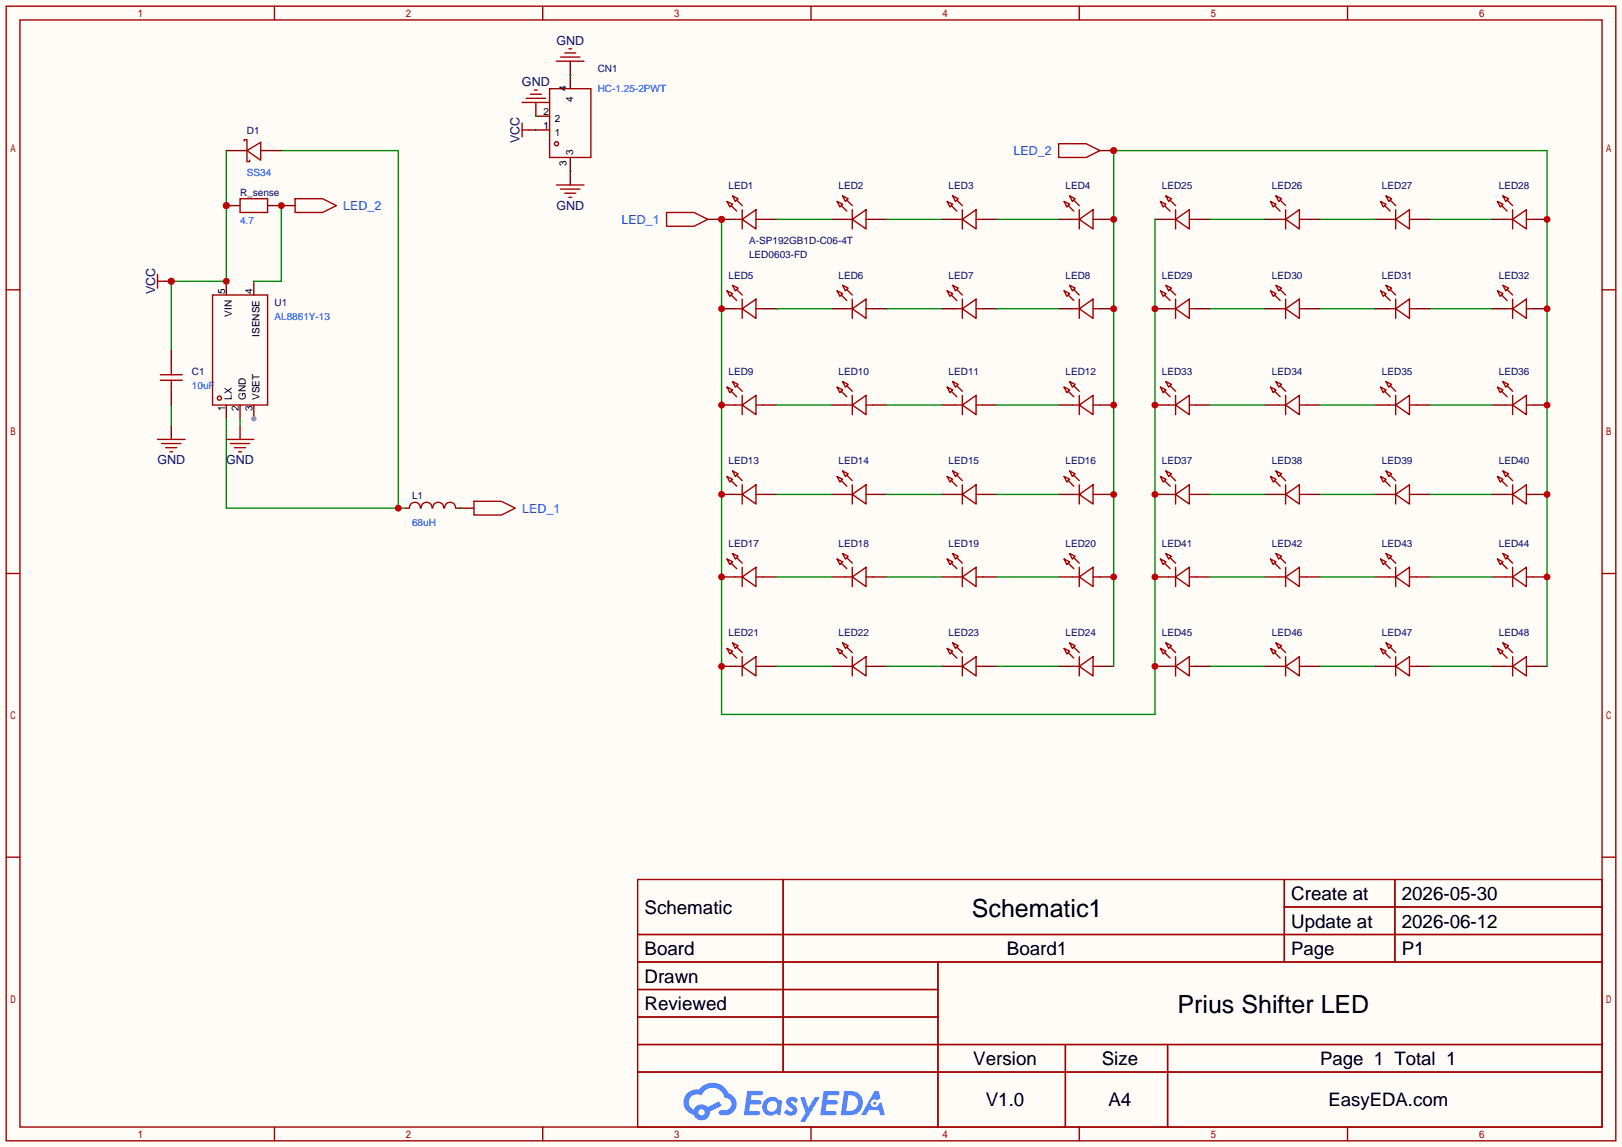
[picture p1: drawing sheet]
<svg xmlns="http://www.w3.org/2000/svg" width="299mm" height="212mm" viewBox="0 0 299 212" stroke-linecap="round" stroke-linejoin="round" font-family="sans-serif">
<path d="M0 0h299.5v211.8h-299.5z" fill="#fffcf7"/>
<g fill="none" stroke="#a10000" stroke-width=".25">
<path d="M1.1 1.1h297.2v209.6h-297.2zM3.7 3.7h292.1v204.5h-292.1zM50.7 1.1v2.6M100.2 1.1v2.6M149.7 1.1v2.6M199.3 1.1v2.6M248.8 1.1v2.6M1.1 53.5h2.6M295.8 53.5h2.5M1.1 105.9h2.6M295.8 105.9h2.5M1.1 158.3h2.6"/>
<path d="M295.8 158.3h2.5M117.7 162.4h178.1v45.8h-178.1zM117.7 172.6h178.1M117.7 177.7h178.1M144.6 162.4v35.6M173.2 177.7v30.5M237.1 162.4v15.3M237.1 167.5h58.7M257.5 162.4v15.3M117.7 182.8h55.5M117.7 192.9h178.1M117.7 187.8h55.5"/>
<path d="M117.7 198h178.1M196.7 192.9v15.3M215.6 192.9v15.3M50.7 208.2v2.5M100.2 208.2v2.5M149.7 208.2v2.5M199.3 208.2v2.5M248.8 208.2v2.5"/>
</g>
<g fill="#5487ff">
<path d="M145.5 202.8a1.3 1.3 0 0 1 1.8 .3l-.4 .6a.54 .54 0 0 0-.9-.2l.1 .2a1.58 1.58 0 0 1 1.1 1.6 1.43 1.43 0 0 1-2.5 .1l.5-.6a.64 .64 0 0 0 .5 .5 .64 .64 0 0 0 .7-.3l-.2-.2a1.6 1.6 0 0 1-1-1.6z"/>
<path d="M147.7 202.7h.9l.7 1.9 1.1-1.9h.9l-2.7 4.5h-.9l1-1.7z"/>
<path d="M138 201.5h1.6a1.31 1.31 0 0 1 1.2 .2 .4 .4 0 0 1-.3 .6h-1.8l-.1 .9h1.6a.4 .4 0 0 1 .4 .4 .4 .4 0 0 1-.4 .4h-1.7l-.2 1.2h.8a1.23 1.23 0 0 1 1.2 .2 .39 .39 0 0 1-.3 .6h-2.7z"/>
<path d="M152.1 201.5h1.6a1.32 1.32 0 0 1 1.3 .2 .39 .39 0 0 1-.4 .6h-1.7l-.2 .9h1.7a.4 .4 0 0 1 .3 .4 .4 .4 0 0 1-.4 .4h-1.7l-.2 1.2h.8a1.23 1.23 0 0 1 1.2 .2 .39 .39 0 0 1-.3 .6h-2.7z"/>
<path d="M161.5 201.5h.7l.4 1.3-.7 .4a.75 .75 0 0 0-1.1 .3 .75 .75 0 0 0 .5 1 .75 .75 0 0 0 .9-.6l.6-.3 .6 2.4h-.9l-.2-1h-1.9l-.5 1h-.9z"/>
<path d="M155.9 201.5l-.7 4.5h1.5a2.27 2.27 0 0 0 2.6-2.3 2.27 2.27 0 0 0-2.7-2.2zM156.6 202.3a1.5 1.5 0 0 1 1.8 1.5 1.5 1.5 0 0 1-1.9 1.4h-.3z"/>
<path d="M141.3 203.1a1.62 1.62 0 0 0-.4 2.1 1.62 1.62 0 0 0 2 .7l.4-.3 .3 .3 .5 .1 .3-2.5-.2-.3h-.4a1.58 1.58 0 0 0-2.5-.1zM141.9 203.6a.99 .99 0 0 1 1.6 .3 .99 .99 0 0 1-.9 1.4 .94 .94 0 0 1-1-.5 .94 .94 0 0 1 .3-1.2z"/>
<path d="M126.9 201.9a2.37 2.37 0 0 0 1.2 4 1.54 1.54 0 0 0 1.7 1 1.54 1.54 0 0 0 1.3-1.6l2.1-1.1-.5-.8-2 1.1a1.57 1.57 0 0 0-2.6 .4 1.5 1.5 0 0 1-.8-2.1 1.5 1.5 0 0 1 2.2-.5 2.23 2.23 0 0 1 2.3-1.4 2.23 2.23 0 0 1 2 1.8 1.16 1.16 0 0 1 1.2 1.1 1.16 1.16 0 0 1-1 1.3h-.7a.47 .47 0 0 0-.6 .3 .47 .47 0 0 0 .4 .6 2.23 2.23 0 0 0 2.3-.7 2.23 2.23 0 0 0 .4-2.3 2.16 2.16 0 0 0-1.3-1.1 3.2 3.2 0 0 0-5.4-.7l-1.2 .1zM129 205.4a.58 .58 0 0 1 1.1 0 .58 .58 0 0 1-1.1 0z"/>
<circle cx="161.5" cy="203.8" r=".28"/>
</g>
<g fill="none" stroke="#a10000" stroke-width=".25">
<path d="M134.2 37.2l1.1 .5-.6 .5zM135 38l1 1M135.3 36.2l1 .5-.5 .5zM136 37l1 1M137 38.7v3.6M154.6 37.2l1 .5-.5 .5zM155.3 38l1 1M155.6 36.2l1 .5-.5 .5zM156.3 37l1.1 1M157.4 38.7v3.6M174.9 37.2l1 .5-.5 .5zM175.6 38l1.1 1"/>
<path d="M175.9 36.2l1 .5-.5 .5zM176.7 37l1 1M177.7 38.7v3.6M196.5 37.2l1 .5-.5 .5zM197.2 38l1 1M197.5 36.2l1 .5-.5 .5zM198.2 37l1.1 1M199.3 38.7v3.6M214.2 37.2l1.1 .5-.5 .5zM215 38l1 1M215.3 36.2l1 .5-.5 .5zM216 37l1 1"/>
<path d="M217 38.7v3.6M234.6 37.2l1 .5-.5 .5zM235.3 38l1 1M235.6 36.2l1 .5-.5 .5zM236.3 37l1.1 1M237.4 38.7v3.6M254.9 37.2l1 .5-.5 .5zM255.7 38l1 1M255.9 36.2l1 .5-.5 .5zM256.7 37l1 1M257.7 38.7v3.6M276.5 37.2l1 .5-.5 .5z"/>
<path d="M277.2 38l1.1 1M277.5 36.2l1 .5-.5 .5zM278.3 37l1 1M279.3 38.7v3.6M134.2 53.7l1.1 .5-.6 .5zM135 54.5l1 1M135.3 52.7l1 .5-.5 .5zM135.8 40.5h1.2M135.8 57h1.2M136 53.5l1 1M137 40.5l2.6-1.8v3.6zM137 57l2.6-1.8v3.6z"/>
<path d="M137 55.2v3.6M139.6 40.5h1.2M139.6 57h1.2M154.6 53.7l1 .5-.5 .5zM155.3 54.5l1 1M155.6 52.7l1 .5-.5 .5zM156.1 40.5h1.3M156.1 57h1.3M156.3 53.5l1.1 1M157.4 40.5l2.5-1.8v3.6zM157.4 57l2.5-1.8v3.6zM157.4 55.2v3.6"/>
<path d="M159.9 40.5h1.3M159.9 57h1.3M174.9 53.7l1 .5-.5 .5zM175.6 54.5l1.1 1M175.9 52.7l1 .5-.5 .5zM176.4 40.5h1.3M176.4 57h1.3M176.7 53.5l1 1M177.7 40.5l2.5-1.8v3.6zM177.7 57l2.5-1.8v3.6zM177.7 55.2v3.6M180.2 40.5h1.3"/>
<path d="M180.2 57h1.3M196.5 53.7l1 .5-.5 .5zM197.2 54.5l1 1M197.5 52.7l1 .5-.5 .5zM198 40.5h1.3M198 57h1.3M198.2 53.5l1.1 1M199.3 40.5l2.5-1.8v3.6zM199.3 57l2.5-1.8v3.6zM199.3 55.2v3.6M201.8 40.5h1.3M201.8 57h1.3"/>
<path d="M214.2 53.7l1.1 .5-.5 .5zM215 54.5l1 1M215.3 52.7l1 .5-.5 .5zM215.8 40.5h1.2M215.8 57h1.2M216 53.5l1 1M217 40.5l2.6-1.8v3.6zM217 57l2.6-1.8v3.6zM217 55.2v3.6M219.6 40.5h1.3M219.6 57h1.3M234.6 53.7l1 .5-.5 .5z"/>
<path d="M235.3 54.5l1 1M235.6 52.7l1 .5-.5 .5zM236.1 40.5h1.3M236.1 57h1.3M236.3 53.5l1.1 1M237.4 40.5l2.5-1.8v3.6zM237.4 57l2.5-1.8v3.6zM237.4 55.2v3.6M239.9 40.5h1.3M239.9 57h1.3M254.9 53.7l1 .5-.5 .5zM255.7 54.5l1 1"/>
<path d="M255.9 52.7l1 .5-.5 .5zM256.4 40.5h1.3M256.4 57h1.3M256.7 53.5l1 1M257.7 40.5l2.5-1.8v3.6zM257.7 57l2.5-1.8v3.6zM257.7 55.2v3.6M260.2 40.5h1.3M260.2 57h1.3M276.5 53.7l1 .5-.5 .5zM277.2 54.5l1.1 1M277.5 52.7l1 .5-.5 .5z"/>
<path d="M278 40.5h1.3M278 57h1.3M278.3 53.5l1 1M279.3 40.5l2.5-1.8v3.6zM279.3 57l2.5-1.8v3.6zM279.3 55.2v3.6M281.8 40.5h1.3M281.8 57h1.3M134.2 71.5l1.1 .5-.6 .5zM135 72.3l1 1M135.3 70.5l1 .5-.5 .5zM135.8 74.8h1.2"/>
<path d="M136 71.2l1 1.1M137 74.8l2.6-1.8v3.6zM137 73v3.6M139.6 74.8h1.2M154.6 71.5l1 .5-.5 .5zM155.3 72.3l1 1M155.6 70.5l1 .5-.5 .5zM156.1 74.8h1.3M156.3 71.2l1.1 1.1M157.4 74.8l2.5-1.8v3.6zM157.4 73v3.6M159.9 74.8h1.3"/>
<path d="M174.9 71.5l1 .5-.5 .5zM175.6 72.3l1.1 1M175.9 70.5l1 .5-.5 .5zM176.4 74.8h1.3M176.7 71.2l1 1.1M177.7 74.8l2.5-1.8v3.6zM177.7 73v3.6M180.2 74.8h1.3M196.5 71.5l1 .5-.5 .5zM197.2 72.3l1 1M197.5 70.5l1 .5-.5 .5zM198 74.8h1.3"/>
<path d="M198.2 71.2l1.1 1.1M199.3 74.8l2.5-1.8v3.6zM199.3 73v3.6M201.8 74.8h1.3M214.2 71.5l1.1 .5-.5 .5zM215 72.3l1 1M215.3 70.5l1 .5-.5 .5zM215.8 74.8h1.2M216 71.2l1 1.1M217 74.8l2.6-1.8v3.6zM217 73v3.6M219.6 74.8h1.3"/>
<path d="M234.6 71.5l1 .5-.5 .5zM235.3 72.3l1 1M235.6 70.5l1 .5-.5 .5zM236.1 74.8h1.3M236.3 71.2l1.1 1.1M237.4 74.8l2.5-1.8v3.6zM237.4 73v3.6M239.9 74.8h1.3M254.9 71.5l1 .5-.5 .5zM255.7 72.3l1 1M255.9 70.5l1 .5-.5 .5zM256.4 74.8h1.3"/>
<path d="M256.7 71.2l1 1.1M257.7 74.8l2.5-1.8v3.6zM257.7 73v3.6M260.2 74.8h1.3M276.5 71.5l1 .5-.5 .5zM277.2 72.3l1.1 1M277.5 70.5l1 .5-.5 .5zM278 74.8h1.3M278.3 71.2l1 1.1M279.3 74.8l2.5-1.8v3.6zM279.3 73v3.6M281.8 74.8h1.3"/>
<path d="M134.2 88l1.1 .5-.6 .5zM135 88.8l1 1M135.3 87l1 .5-.5 .5zM135.8 91.3h1.2M136 87.8l1 1M137 91.3l2.6-1.8v3.6zM137 89.5v3.6M139.6 91.3h1.2M154.6 88l1 .5-.5 .5zM155.3 88.8l1 1M155.6 87l1 .5-.5 .5zM156.1 91.3h1.3"/>
<path d="M156.3 87.8l1.1 1M157.4 91.3l2.5-1.8v3.6zM157.4 89.5v3.6M159.9 91.3h1.3M174.9 88l1 .5-.5 .5zM175.6 88.8l1.1 1M175.9 87l1 .5-.5 .5zM176.4 91.3h1.3M176.7 87.8l1 1M177.7 91.3l2.5-1.8v3.6zM177.7 89.5v3.6M180.2 91.3h1.3"/>
<path d="M196.5 88l1 .5-.5 .5zM197.2 88.8l1 1M197.5 87l1 .5-.5 .5zM198 91.3h1.3M198.2 87.8l1.1 1M199.3 91.3l2.5-1.8v3.6zM199.3 89.5v3.6M201.8 91.3h1.3M214.2 88l1.1 .5-.5 .5zM215 88.8l1 1M215.3 87l1 .5-.5 .5zM215.8 91.3h1.2"/>
<path d="M216 87.8l1 1M217 91.3l2.6-1.8v3.6zM217 89.5v3.6M219.6 91.3h1.3M234.6 88l1 .5-.5 .5zM235.3 88.8l1 1M235.6 87l1 .5-.5 .5zM236.1 91.3h1.3M236.3 87.8l1.1 1M237.4 91.3l2.5-1.8v3.6zM237.4 89.5v3.6M239.9 91.3h1.3"/>
<path d="M254.9 88l1 .5-.5 .5zM255.7 88.8l1 1M255.9 87l1 .5-.5 .5zM256.4 91.3h1.3M256.7 87.8l1 1M257.7 91.3l2.5-1.8v3.6zM257.7 89.5v3.6M260.2 91.3h1.3M276.5 88l1 .5-.5 .5zM277.2 88.8l1.1 1M277.5 87l1 .5-.5 .5zM278 91.3h1.3"/>
<path d="M278.3 87.8l1 1M279.3 91.3l2.5-1.8v3.6zM279.3 89.5v3.6M281.8 91.3h1.3M134.2 103.3l1.1 .5-.6 .5zM134.2 119.8l1.1 .5-.6 .5zM135 104l1 1M135.3 102.2l1 .5-.5 .6zM135.3 118.7l1 .6-.5 .5zM135.8 106.6h1.2M136 103l1 1M136 119.5l1 1"/>
<path d="M137 106.6l2.6-1.8v3.5zM137 104.8v3.5M139.6 106.6h1.2M154.6 103.3l1 .5-.5 .5zM154.6 119.8l1 .5-.5 .5zM155.3 104l1 1M155.6 102.2l1 .5-.5 .6zM155.6 118.7l1 .6-.5 .5zM156.1 106.6h1.3M156.3 103l1.1 1M156.3 119.5l1.1 1M157.4 106.6l2.5-1.8v3.5z"/>
<path d="M157.4 104.8v3.5M159.9 106.6h1.3M174.9 103.3l1 .5-.5 .5zM174.9 119.8l1 .5-.5 .5zM175.6 104l1.1 1M175.9 102.2l1 .5-.5 .6zM175.9 118.7l1 .6-.5 .5zM176.4 106.6h1.3M176.7 103l1 1M176.7 119.5l1 1M177.7 106.6l2.5-1.8v3.5zM177.7 104.8v3.5"/>
<path d="M180.2 106.6h1.3M196.5 103.3l1 .5-.5 .5zM196.5 119.8l1 .5-.5 .5zM197.2 104l1 1M197.5 102.2l1 .5-.5 .6zM197.5 118.7l1 .6-.5 .5zM198 106.6h1.3M198.2 103l1.1 1M198.2 119.5l1.1 1M199.3 106.6l2.5-1.8v3.5zM199.3 104.8v3.5M201.8 106.6h1.3"/>
<path d="M214.2 103.3l1.1 .5-.5 .5zM214.2 119.8l1.1 .5-.5 .5zM215 104l1 1M215.3 102.2l1 .5-.5 .6zM215.3 118.7l1 .6-.5 .5zM215.8 106.6h1.2M216 103l1 1M216 119.5l1 1M217 106.6l2.6-1.8v3.5zM217 104.8v3.5M219.6 106.6h1.3M234.6 103.3l1 .5-.5 .5z"/>
<path d="M234.6 119.8l1 .5-.5 .5zM235.3 104l1 1M235.6 102.2l1 .5-.5 .6zM235.6 118.7l1 .6-.5 .5zM236.1 106.6h1.3M236.3 103l1.1 1M236.3 119.5l1.1 1M237.4 106.6l2.5-1.8v3.5zM237.4 104.8v3.5M239.9 106.6h1.3M254.9 103.3l1 .5-.5 .5zM254.9 119.8l1 .5-.5 .5z"/>
<path d="M255.7 104l1 1M255.9 102.2l1 .5-.5 .6zM255.9 118.7l1 .6-.5 .5zM256.4 106.6h1.3M256.7 103l1 1M256.7 119.5l1 1M257.7 106.6l2.5-1.8v3.5zM257.7 104.8v3.5M260.2 106.6h1.3M276.5 103.3l1 .5-.5 .5zM276.5 119.8l1 .5-.5 .5zM277.2 104l1.1 1"/>
<path d="M277.5 102.2l1 .5-.5 .6zM277.5 118.7l1 .6-.5 .5zM278 106.6h1.3M278.3 103l1 1M278.3 119.5l1 1M279.3 106.6l2.5-1.8v3.5zM279.3 104.8v3.5M281.8 106.6h1.3M135 120.5l1 1M135.8 123.1h1.2M137 123.1l2.6-1.8v3.5zM137 121.3v3.5"/>
<path d="M139.6 123.1h1.2M155.3 120.5l1 1M156.1 123.1h1.3M157.4 123.1l2.5-1.8v3.5zM157.4 121.3v3.5M159.9 123.1h1.3M175.6 120.5l1.1 1M176.4 123.1h1.3M177.7 123.1l2.5-1.8v3.5zM177.7 121.3v3.5M180.2 123.1h1.3M197.2 120.5l1 1"/>
<path d="M198 123.1h1.3M199.3 123.1l2.5-1.8v3.5zM199.3 121.3v3.5M201.8 123.1h1.3M215 120.5l1 1M215.8 123.1h1.2M217 123.1l2.6-1.8v3.5zM217 121.3v3.5M219.6 123.1h1.3M235.3 120.5l1 1M236.1 123.1h1.3M237.4 123.1l2.5-1.8v3.5z"/>
<path d="M237.4 121.3v3.5M239.9 123.1h1.3M255.7 120.5l1 1M256.4 123.1h1.3M257.7 123.1l2.5-1.8v3.5zM257.7 121.3v3.5M260.2 123.1h1.3M277.2 120.5l1.1 1M278 123.1h1.3M279.3 123.1l2.5-1.8v3.5zM279.3 121.3v3.5M281.8 123.1h1.3"/>
</g>
<g fill="none" stroke="#870000" stroke-width=".25">
<path d="M133.2 40.5h2.6M133.2 57h2.6M140.8 40.5h2.6M140.8 57h2.6M153.5 40.5h2.6M153.5 57h2.6M161.2 40.5h2.5M161.2 57h2.5M173.9 40.5h2.5M173.9 57h2.5M181.5 40.5h2.5M181.5 57h2.5"/>
<path d="M195.5 40.5h2.5M195.5 57h2.5M203.1 40.5h2.5M203.1 57h2.5M213.2 40.5h2.6M213.2 57h2.6M220.9 40.5h2.5M220.9 57h2.5M233.6 40.5h2.5M233.6 57h2.5M241.2 40.5h2.5M241.2 57h2.5"/>
<path d="M253.9 40.5h2.5M253.9 57h2.5M261.5 40.5h2.5M261.5 57h2.5M275.5 40.5h2.5M275.5 57h2.5M283.1 40.5h2.5M283.1 57h2.5M133.2 74.8h2.6M140.8 74.8h2.6M153.5 74.8h2.6M161.2 74.8h2.5"/>
<path d="M173.9 74.8h2.5M181.5 74.8h2.5M195.5 74.8h2.5M203.1 74.8h2.5M213.2 74.8h2.6M220.9 74.8h2.5M233.6 74.8h2.5M241.2 74.8h2.5M253.9 74.8h2.5M261.5 74.8h2.5M275.5 74.8h2.5M283.1 74.8h2.5"/>
<path d="M133.2 91.3h2.6M140.8 91.3h2.6M153.5 91.3h2.6M161.2 91.3h2.5M173.9 91.3h2.5M181.5 91.3h2.5M195.5 91.3h2.5M203.1 91.3h2.5M213.2 91.3h2.6M220.9 91.3h2.5M233.6 91.3h2.5M241.2 91.3h2.5"/>
<path d="M253.9 91.3h2.5M261.5 91.3h2.5M275.5 91.3h2.5M283.1 91.3h2.5M133.2 106.6h2.6M140.8 106.6h2.6M153.5 106.6h2.6M161.2 106.6h2.5M173.9 106.6h2.5M181.5 106.6h2.5M195.5 106.6h2.5M203.1 106.6h2.5"/>
<path d="M213.2 106.6h2.6M220.9 106.6h2.5M233.6 106.6h2.5M241.2 106.6h2.5M253.9 106.6h2.5M261.5 106.6h2.5M275.5 106.6h2.5M283.1 106.6h2.5M133.2 123.1h2.6M140.8 123.1h2.6M153.5 123.1h2.6M161.2 123.1h2.5"/>
<path d="M173.9 123.1h2.5M181.5 123.1h2.5M195.5 123.1h2.5M203.1 123.1h2.5M213.2 123.1h2.6M220.9 123.1h2.5M233.6 123.1h2.5M241.2 123.1h2.5M253.9 123.1h2.5M261.5 123.1h2.5M275.5 123.1h2.5M283.1 123.1h2.5"/>
</g>
<g fill="none" stroke="#008700" stroke-width=".25">
<path d="M133.2 40.5v91.5h80v-91.5M143.4 40.5h10.1M143.4 57h10.1M163.7 40.5h10.2M163.7 57h10.2M184 40.5h11.5M184 57h11.5M223.4 40.5h10.2M223.4 57h10.2M243.7 40.5h10.2M243.7 57h10.2M264 40.5h11.5"/>
<path d="M264 57h11.5M143.4 74.8h10.1M163.7 74.8h10.2M184 74.8h11.5M223.4 74.8h10.2M243.7 74.8h10.2M264 74.8h11.5M143.4 91.3h10.1M163.7 91.3h10.2M184 91.3h11.5M223.4 91.3h10.2M243.7 91.3h10.2"/>
<path d="M264 91.3h11.5M143.4 106.6h10.1M163.7 106.6h10.2M184 106.6h11.5M223.4 106.6h10.2M243.7 106.6h10.2M264 106.6h11.5M143.4 123.1h10.1M163.7 123.1h10.2M184 123.1h11.5M223.4 123.1h10.2M243.7 123.1h10.2"/>
<path d="M264 123.1h11.5"/>
</g>
<g fill="#c00">
<circle cx="213.2" cy="57" r=".63"/>
<circle cx="213.2" cy="74.8" r=".63"/>
<circle cx="213.2" cy="91.3" r=".63"/>
<circle cx="213.2" cy="106.6" r=".63"/>
<circle cx="213.2" cy="123.1" r=".63"/>
<circle cx="133.2" cy="123.1" r=".63"/>
<circle cx="133.2" cy="106.6" r=".63"/>
<circle cx="133.2" cy="91.3" r=".63"/>
<circle cx="133.2" cy="74.8" r=".63"/>
<circle cx="133.2" cy="57" r=".63"/>
<circle cx="133.2" cy="40.5" r=".63"/>
</g>
<path d="M205.6 123.1v-95.3h80v95.3" fill="none" stroke="#008700" stroke-width=".25"/>
<g fill="#c00">
<circle cx="285.6" cy="40.5" r=".63"/>
<circle cx="285.6" cy="57" r=".63"/>
<circle cx="285.6" cy="74.8" r=".63"/>
<circle cx="285.6" cy="91.3" r=".63"/>
<circle cx="285.6" cy="106.6" r=".63"/>
<circle cx="205.6" cy="27.8" r=".63"/>
<circle cx="205.6" cy="40.5" r=".63"/>
<circle cx="205.6" cy="57" r=".63"/>
<circle cx="205.6" cy="74.8" r=".63"/>
<circle cx="205.6" cy="91.3" r=".63"/>
<circle cx="205.6" cy="106.6" r=".63"/>
</g>
<g fill="none" stroke="#a10000" stroke-width=".25">
<path d="M39.2 54.5h10.2v20.3h-10.2z"/>
<circle cx="40.5" cy="73.5" r=".38"/>
</g>
<path d="M41.8 74.8v2.5M44.3 74.8v2.5M46.9 74.8v2.5" fill="none" stroke="#870000" stroke-width=".25"/>
<circle cx="46.9" cy="77.3" r=".51" fill="#999"/>
<path d="M41.8 51.9v2.6M46.9 51.9v2.6" fill="none" stroke="#870000" stroke-width=".25"/>
<path d="M51.9 38v13.9h-5M51.9 27.8h21.6v66.1M41.8 77.3v16.6h33" fill="none" stroke="#008700" stroke-width=".25"/>
<circle cx="73.5" cy="93.9" r=".63" fill="#c00"/>
<path d="M41.8 27.8v24.1h-10.2v12.7" fill="none" stroke="#008700" stroke-width=".25"/>
<g fill="#c00">
<circle cx="31.6" cy="51.9" r=".63"/>
<circle cx="41.8" cy="51.9" r=".63"/>
<circle cx="41.8" cy="38" r=".63"/>
</g>
<path d="M30.4 51.9h1.2M31.6 78.6v2.6M44.3 78.6v2.6" fill="none" stroke="#870000" stroke-width=".25"/>
<path d="M29.1 81.2h5.1M29.8 81.9h3.6M30.6 82.7h2M31.4 83.4h.5M41.8 81.2h5.1M42.5 81.9h3.6M43.3 82.7h2M44.1 83.4h.5" fill="none" stroke="#a10000" stroke-width=".25"/>
<path d="M31.6 74.8v3.8M44.3 77.3v1.3" fill="none" stroke="#008700" stroke-width=".25"/>
<circle cx="31.6" cy="51.9" r=".63" fill="#c00"/>
<path d="M54.5 36.7h5.1l2.5 1.3-2.5 1.2h-5.1zM29.1 50.7v2.5M29.1 51.9h1.3M87.5 92.6h5.1l2.5 1.3-2.5 1.2h-5.1z" fill="none" stroke="#a10000" stroke-width=".25"/>
<path d="M51.9 38h2.6M203.1 27.8h2.5M85 93.9h2.5" fill="none" stroke="#870000" stroke-width=".25"/>
<circle cx="205.6" cy="27.8" r=".63" fill="#c00"/>
<path d="M195.5 26.5h5l2.6 1.3-2.6 1.3h-5z" fill="none" stroke="#a10000" stroke-width=".25"/>
<path d="M130.7 40.5h2.5" fill="none" stroke="#870000" stroke-width=".25"/>
<circle cx="133.2" cy="40.5" r=".63" fill="#c00"/>
<g fill="none" stroke="#a10000" stroke-width=".25">
<path d="M96.4 18.9h5.1M97.2 18.2h3.5M97.9 17.4h2M98.7 16.6h.5M101.5 16.4h7.6v12.7h-7.6zM102.7 11.3h5.1M103.5 10.5h3.6M104.3 9.8h2M105 9h.5M44.3 36.7h5.1v2.5h-5.1zM45.1 26v-.2h.5v4h.5v-.2M45.6 27.8l2.5-1.5v3.3z"/>
<path d="M96.4 22.7v2.6M96.4 24h1.3M102.7 34.2h5.1M103.5 34.9h3.6M104.3 35.7h2M105 36.4h.5M123.1 39.2h5l2.6 1.3-2.6 1.3h-5zM29.6 70.2h4.1M29.6 69.2h4.1M31.6 67.2v2M31.6 70.2v2.1M75.6 93.8a1.01 1.01 0 0 1 1-1 1.01 1.01 0 0 1 1 1"/>
<path d="M77.7 93.8a1.01 1.01 0 0 1 1.1-1 1.01 1.01 0 0 1 1 1M79.9 93.8a1.01 1.01 0 0 1 1-1 1.01 1.01 0 0 1 1 1M82.1 93.8a1.01 1.01 0 0 1 1-1 1.01 1.01 0 0 1 1 1"/>
<circle cx="102.7" cy="26.5" r=".38"/>
</g>
<path d="M98.9 18.9v2.6h2.6M105.3 11.3v5.1M41.8 27.8h3.8M48.1 27.8h3.8M49.4 38h2.5M97.7 24h3.8M105.3 29.1v5.1M31.6 64.6v2.6M31.6 72.3v2.5M74.8 93.9h.8M84.2 93.9h.8" fill="none" stroke="#870000" stroke-width=".25"/>
<path d="M105.3 13.8h.1M98.9 24h.1M98.9 21.5h.1M105.3 31.6h.1M85 93.9h.1" fill="none" stroke="#008700" stroke-width=".25"/>
<circle cx="51.9" cy="38" r=".63" fill="#c00"/>
<path d="M41.8 38h2.5" fill="none" stroke="#870000" stroke-width=".25"/>
<circle cx="41.8" cy="38" r=".63" fill="#c00"/>
<g font-size="4.6">
<text x="179.4" y="169.4">Schematic1</text>
<text x="217.4" y="187.1">Prius Shifter LED</text>
</g>
<g font-size="3.5">
<text x="238.4" y="166.2">Create at</text>
<text x="258.8" y="166.2">2026-05-30</text>
<text x="119" y="168.8">Schematic</text>
<text x="238.4" y="171.3">Update at</text>
<text x="258.8" y="171.3">2026-06-12</text>
<text x="119" y="176.4">Board</text>
<text x="185.9" y="176.4">Board1</text>
<text x="258.8" y="176.4">P1</text>
<text x="119" y="181.5">Drawn</text>
<text x="119" y="186.6">Reviewed</text>
<text x="179.7" y="196.7">Version</text>
<text x="203.4" y="196.7">Size</text>
<text x="182" y="204.3">V1.0</text>
<text x="204.7" y="204.3">A4</text>
</g>
<g font-size="3.4">
<text x="238.4" y="176.4">Page</text>
<text x="243.7" y="196.7">Page 1 Total 1</text>
<text x="245.3" y="204.3">EasyEDA.com</text>
</g>
<g font-size="2.3" fill="#000080">
<text x="102.7" y="8.3">GND</text>
<text x="96.4" y="15.9">GND</text>
<text x="95.9" y="26.4" transform="rotate(-90 95.9 26.4)">VCC</text>
<text x="102.7" y="38.8">GND</text>
<text x="28.6" y="54.4" transform="rotate(-90 28.6 54.4)">VCC</text>
<text x="29.1" y="85.8">GND</text>
<text x="41.8" y="85.8">GND</text>
</g>
<g font-size="2.3" fill="#00f">
<text x="187.1" y="28.6">LED_2</text>
<text x="63.4" y="38.8">LED_2</text>
<text x="114.7" y="41.3">LED_1</text>
<text x="96.4" y="94.7">LED_1</text>
</g>
<g font-size="1.8">
<text x="104.6" y="16.7" transform="rotate(-90 104.6 16.7)">4</text>
<text x="100.3" y="23.8">1</text>
<text x="100.3" y="21.2">2</text>
<text x="102.4" y="22.5">2</text>
<text x="105.8" y="18.8" transform="rotate(-90 105.8 18.8)">4</text>
<text x="102.4" y="25">1</text>
<text x="105.8" y="28.6" transform="rotate(-90 105.8 28.6)">3</text>
<text x="104.6" y="30.7" transform="rotate(-90 104.6 30.7)">3</text>
<text x="41.6" y="54.4" transform="rotate(-90 41.6 54.4)">5</text>
<text x="42.8" y="58.5" transform="rotate(-90 42.8 58.5)">VIN</text>
<text x="46.6" y="54.4" transform="rotate(-90 46.6 54.4)">4</text>
<text x="47.9" y="62.2" transform="rotate(-90 47.9 62.2)">ISENSE</text>
<text x="41.6" y="76" transform="rotate(-90 41.6 76)">1</text>
<text x="42.8" y="73.9" transform="rotate(-90 42.8 73.9)">LX</text>
<text x="44.1" y="76" transform="rotate(-90 44.1 76)">2</text>
<text x="45.4" y="73.9" transform="rotate(-90 45.4 73.9)">GND</text>
<text x="46.6" y="76" transform="rotate(-90 46.6 76)">3</text>
<text x="47.9" y="73.9" transform="rotate(-90 47.9 73.9)">VSET</text>
</g>
<g font-size="1.8" fill="#000080">
<text x="110.4" y="13.4">CN1</text>
<text x="45.6" y="24.8">D1</text>
<text x="134.5" y="35">LED1</text>
<text x="154.8" y="35">LED2</text>
<text x="175.1" y="35">LED3</text>
<text x="196.7" y="35">LED4</text>
<text x="214.5" y="35">LED25</text>
<text x="234.8" y="35">LED26</text>
<text x="255.1" y="35">LED27</text>
<text x="276.7" y="35">LED28</text>
<text x="44.3" y="36.2">R_sense</text>
<text x="138.3" y="47.7">LED0603-FD</text>
<text x="138.3" y="45.1">A-SP192GB1D-C06-4T</text>
<text x="134.5" y="51.5">LED5</text>
<text x="154.8" y="51.5">LED6</text>
<text x="175.1" y="51.5">LED7</text>
<text x="196.7" y="51.5">LED8</text>
<text x="214.5" y="51.5">LED29</text>
<text x="234.8" y="51.5">LED30</text>
<text x="255.1" y="51.5">LED31</text>
<text x="276.7" y="51.5">LED32</text>
<text x="50.7" y="56.6">U1</text>
<text x="35.4" y="69.3">C1</text>
<text x="134.5" y="69.3">LED9</text>
<text x="154.8" y="69.3">LED10</text>
<text x="175.1" y="69.3">LED11</text>
<text x="196.7" y="69.3">LED12</text>
<text x="214.5" y="69.3">LED33</text>
<text x="234.8" y="69.3">LED34</text>
<text x="255.1" y="69.3">LED35</text>
<text x="276.7" y="69.3">LED36</text>
<text x="134.5" y="85.8">LED13</text>
<text x="154.8" y="85.8">LED14</text>
<text x="175.1" y="85.8">LED15</text>
<text x="196.7" y="85.8">LED16</text>
<text x="214.5" y="85.8">LED37</text>
<text x="234.8" y="85.8">LED38</text>
<text x="255.1" y="85.8">LED39</text>
<text x="276.7" y="85.8">LED40</text>
<text x="76.1" y="92.1">L1</text>
<text x="134.5" y="101">LED17</text>
<text x="154.8" y="101">LED18</text>
<text x="175.1" y="101">LED19</text>
<text x="196.7" y="101">LED20</text>
<text x="214.5" y="101">LED41</text>
<text x="234.8" y="101">LED42</text>
<text x="255.1" y="101">LED43</text>
<text x="276.7" y="101">LED44</text>
<text x="134.5" y="117.5">LED21</text>
<text x="154.8" y="117.5">LED22</text>
<text x="175.1" y="117.5">LED23</text>
<text x="196.7" y="117.5">LED24</text>
<text x="214.5" y="117.5">LED45</text>
<text x="234.8" y="117.5">LED46</text>
<text x="255.1" y="117.5">LED47</text>
<text x="276.7" y="117.5">LED48</text>
</g>
<g font-size="1.8" fill="#00f">
<text x="110.4" y="16.9">HC-1.25-2PWT</text>
<text x="45.6" y="32.4">SS34</text>
<text x="44.3" y="41.3">4.7</text>
<text x="50.7" y="59.1">AL8861Y-13</text>
<text x="35.4" y="71.8">10uF</text>
<text x="76.1" y="97.2">68uH</text>
</g>
</svg>
